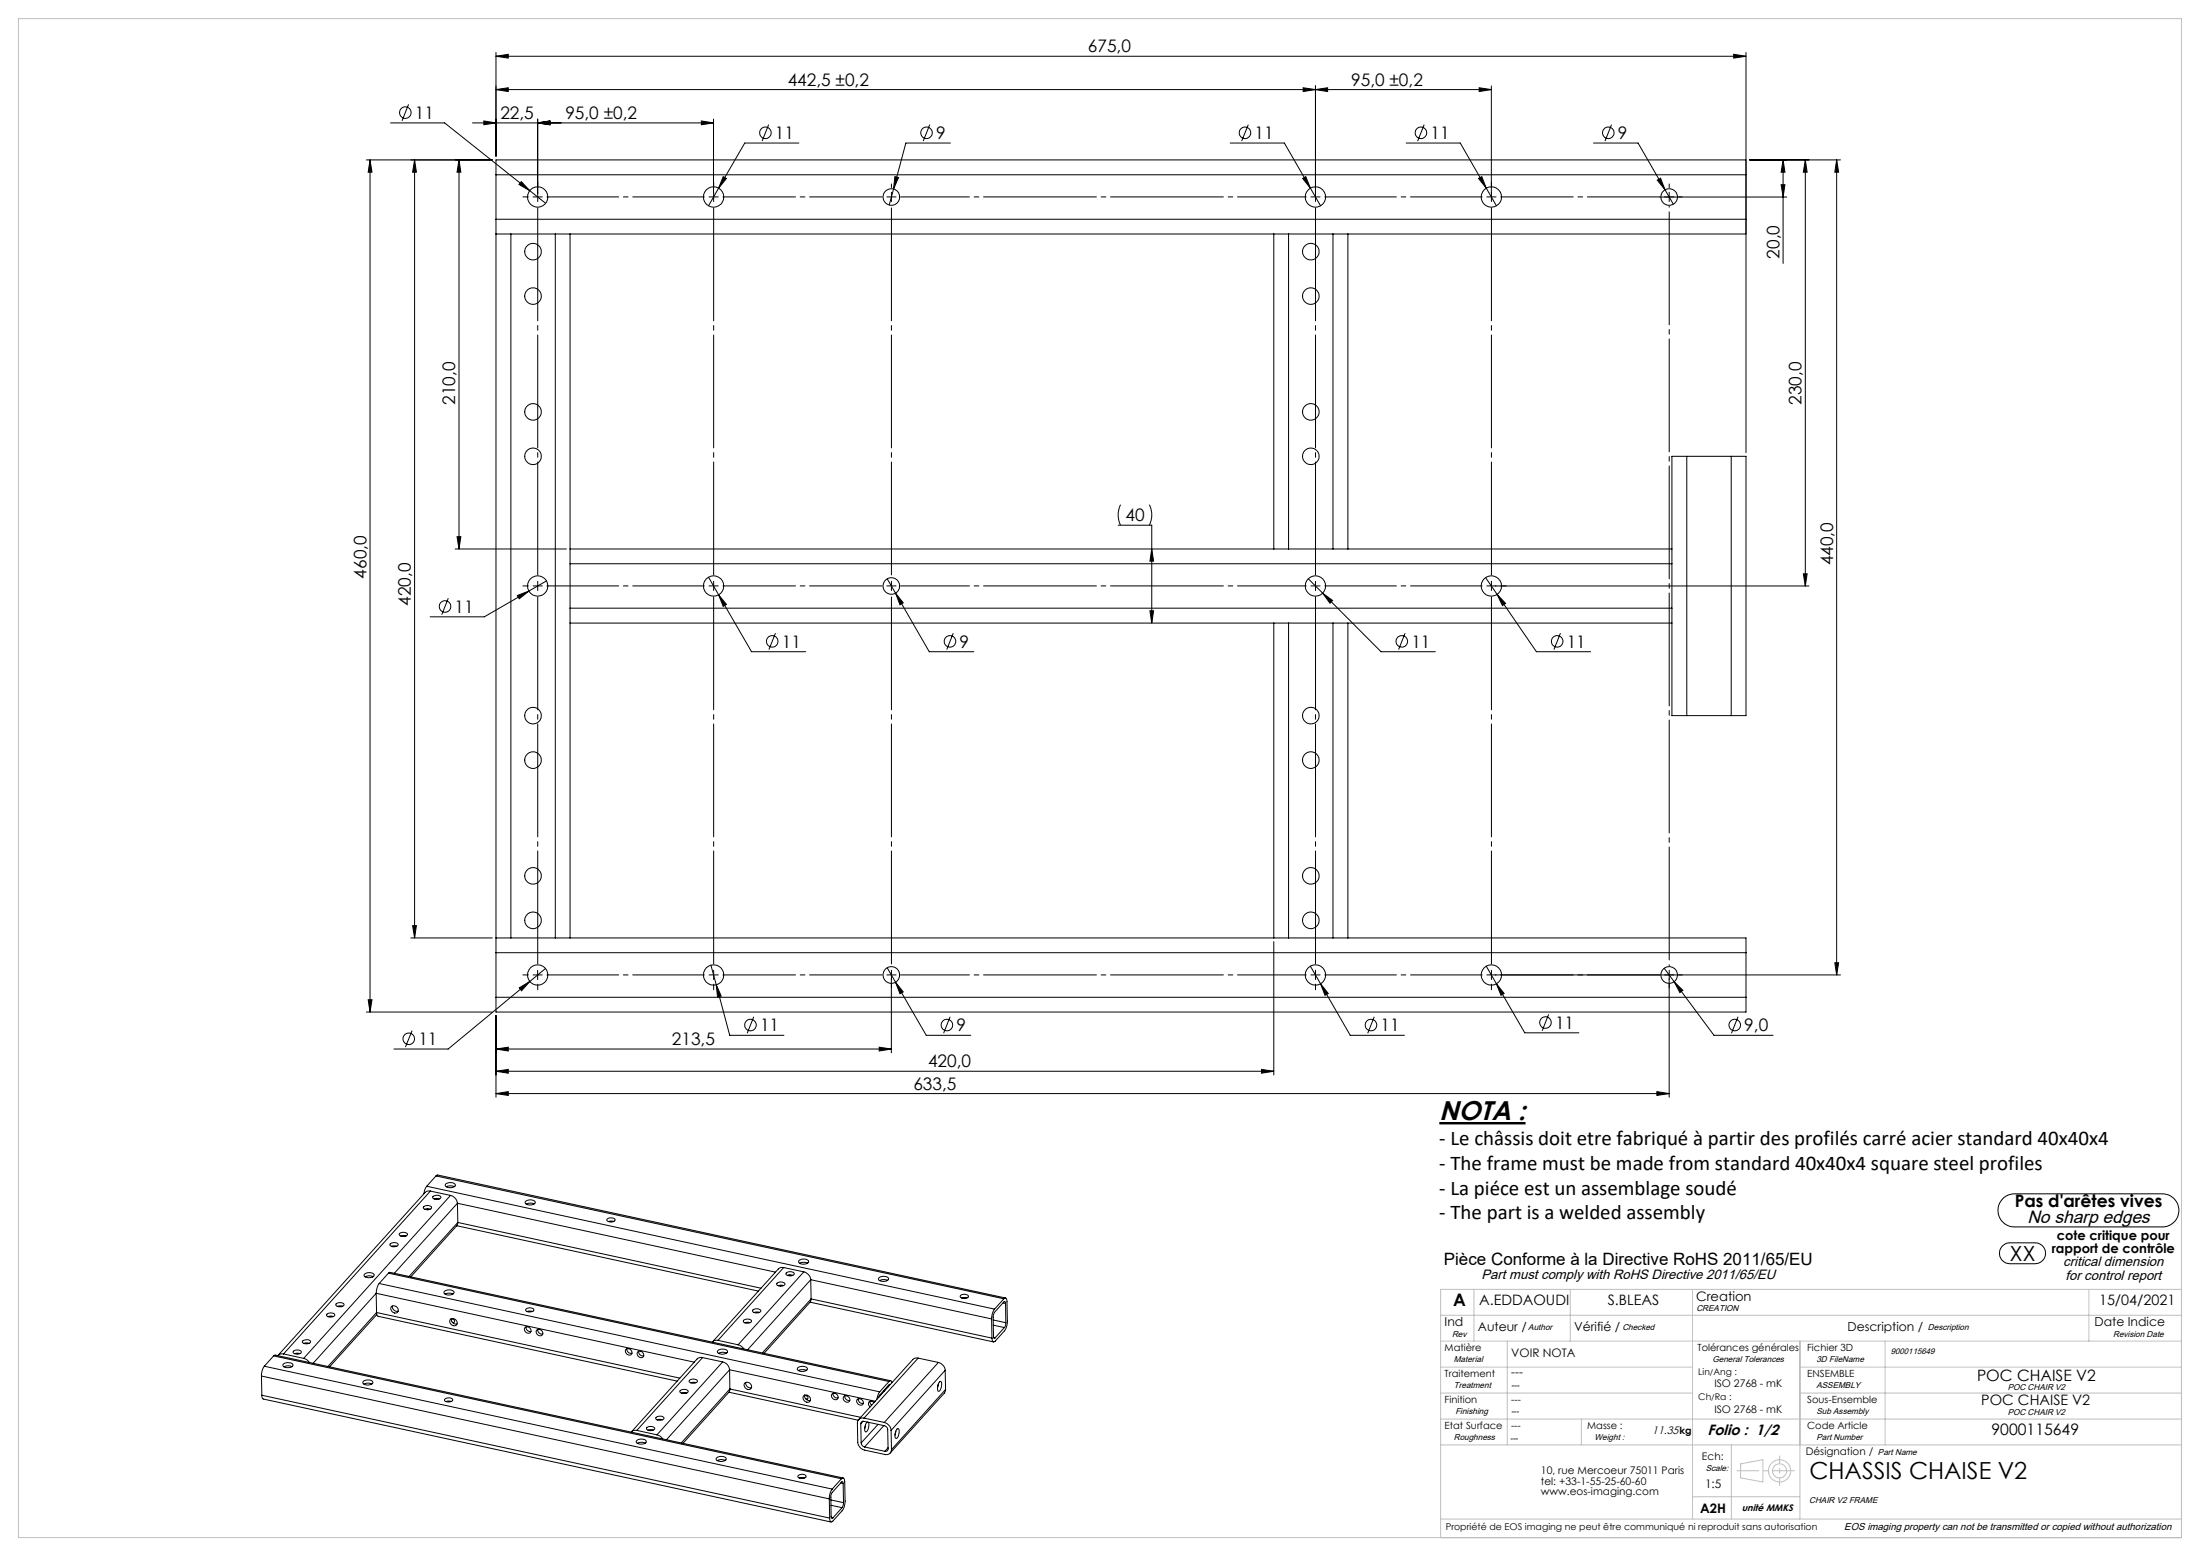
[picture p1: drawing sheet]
<svg xmlns="http://www.w3.org/2000/svg" width="594mm" height="420mm" viewBox="0 0 594 420" stroke-linecap="round" stroke-linejoin="round" font-family="sans-serif">
<g fill="none" stroke="#000" stroke-width=".27">
<path d="M133.9 15.2l3.3-.5v1zM133.9 14.2v28M133.9 15.2h337.5M468.1 14.7l3.3 .5-3.3 .5zM471.4 14.2v108M105.4 33.2h14.7l27.2 21.7M110.3 28.2l-1.8 4.4M127.6 33.2h65.1M130.6 32.6l3.3 .6-3.3 .5zM133.9 24.2l3.3-.5v1zM133.9 24.2h268.8M145.2 33.2l3.3-.6v1.1z"/>
<path d="M145.2 32.2v20M189.4 32.6l3.3 .6-3.3 .5zM192.7 32.2v20M207.5 33.6l-1.7 4.5M215.7 38.6h-14.6l-7.1 12.2M251 33.6l-1.7 4.5M256.6 38.6h-12l-4.5 16.7M332.1 38.6h14.7l9.8 16.9M337 33.6l-1.8 4.5M351.9 23.7l3.3 .5-3.3 .5zM355.2 24.2l3.3-.5v1zM355.2 23.2v29"/>
<path d="M379.7 38.6h14.6l9.7 16.9M384.5 33.6l-1.7 4.5M399.4 23.7l3.3 .5-3.3 .5zM402.7 23.2v29M430.2 38.6h12.1l7.2 12.6M435.1 33.6l-1.7 4.5M98.9 43.2h34M99.9 43.2v230M99.9 43.2l.5 3.3h-1zM111.9 43.2l.5 3.3h-1zM111.9 43.2v210M123.9 43.2l.5 3.3h-1z"/>
<path d="M123.9 43.2v105M133.9 59.2v4M133.9 59.2h337.5v4h-107.5M133.9 43.2h337.5v4h-337.5zM133.9 47.2v12M140.8 49l2.2 2.5-2.9-1.7zM194 50.8l-2.7 4.7M195.3 47.7l.8 .5-2.1 2.6zM241.6 47.7l1 .2-1.3 3.1zM351.7 48.2l.9-.5 1.2 3.1zM399.2 48.2l.9-.5 1.2 3.1zM447.5 48.6l.8-.5 1.2 3.1z"/>
<path d="M448.2 53.2h34.2M449.5 51.2l2.3 3.9M472.4 43.2h24.5M480.9 49.9h1l-.5 3.3zM481.4 43.2l.5 3.3h-1zM481.4 43.2v27.9M487.4 43.2l.5 3.3h-1zM487.4 43.2v115M495.9 43.2l.5 3.3h-1zM495.9 43.2v220M133.9 63.2h4M133.9 63.2v190"/>
<path d="M137.9 63.2h12M137.9 63.2v190M149.9 63.2h4M149.9 63.2v190M153.9 63.2h190M153.9 63.2v85M343.9 63.2h4M343.9 63.2v85M347.9 63.2h12M347.9 63.2v85M359.9 63.2h4M359.9 63.2v85"/>
<path d="M363.9 63.2v85M302.5 136.2a6.4 6.4 0 0 0 0 5.6M310.3 136.2a6.1 6.1 0 0 1 0 5.6M455.4 123.2h-4v25M455.4 123.2v70M455.4 123.2h12M467.4 123.2h4v70h-4M467.4 123.2v70M122.9 148.2h30M123.4 144.9h1l-.5 3.3zM147.6 156.8l-16.8 9.7h-14.7M153.9 148.2v4"/>
<path d="M153.9 148.2h190M153.9 152.2v12M153.9 152.2h297.5M191.3 155.8l2.7 4.8M239.5 156.2l2.3 3.9M301.9 141.8h9.1v26.4M311 148.2l.5 3.3h-1zM343.9 148.2h4M347.9 148.2h12M353.2 156.2l3.9 3.9M359.9 148.2h4M363.9 148.2h87.5"/>
<path d="M401.1 155.9l13.7 20h14.7M403.7 158.2h84.7M451.4 148.2v4M451.4 152.2v12M486.9 154.9h1l-.5 3.3zM121 161.5l-1.7 4.4M139.7 160.7l3.1-1.2-2.6 2.1zM153.9 164.2v4M153.9 168.2v85M153.9 164.2h297.5M153.9 168.2h190M194 160.6l2.1 2.5-.8 .6z"/>
<path d="M194 160.6l8.9 15.3h14.6M209.4 170.9l-1.8 4.4M241.8 160.1l2.1 2.6-.9 .5zM241.8 160.1l9.1 15.8h12M257.4 170.9l-1.8 4.4M310.5 164.9h1l-.5 3.3zM343.9 168.2h4M343.9 168.2v85M347.9 168.2h12M347.9 168.2v85M357.1 160.1l2.7 2-.7 .7zM357.1 160.1l15.8 15.8h14.6"/>
<path d="M359.9 168.2h4M359.9 168.2v85M363.9 168.2h87.5M363.9 168.2v85M379.4 170.9l-1.8 4.4M404.2 160.4l2.3 2.5-.8 .6zM421.3 170.9l-1.7 4.4M451.4 168.2v25h4M451.4 164.2v4M455.4 193.2h12M110.9 253.2h22M111.4 249.9h1l-.5 3.3z"/>
<path d="M133.9 253.2v4M133.9 253.2h4M133.9 257.2v12M133.9 257.2h337.5M137.9 253.2h12M149.9 253.2h4M153.9 253.2h190M343.9 253.2h4M343.9 254.2v36M347.9 253.2h12M359.9 253.2h4M363.9 253.2h107.5v4"/>
<path d="M471.4 257.2v12M495.4 259.9h1l-.5 3.3zM98.9 273.2h34M99.4 269.9h1l-.5 3.3zM111.3 278.2l-1.8 4.4M133.9 269.2v4h337.5v-4M133.9 274.2v22M133.9 269.2h337.5M140.2 266.6l2.9-1.7-2.3 2.5zM143.1 264.9l-22.1 18.3h-14.6M143.9 263.2h2.5M145.2 261.9v2.5"/>
<path d="M147.3 261.4l-4.2 3.5M191.9 260.5l1.5 5.3M193.4 265.8l1.3 3.1-1 .3zM193.4 265.8l3.6 13.7h14.7M203.5 274.4l-1.7 4.5M239.5 261.2l2.3 3.9M240.7 264.2v20M241.8 265.1l2.1 2.6-.9 .5zM241.8 265.1l8.3 14.4h12M256.5 274.4l-1.7 4.5M353.8 260.8l10.8 18.7h14.6M356.6 265.6l2 2.6-.8 .5z"/>
<path d="M371.1 274.4l-1.8 4.5M401.3 260.8l10.4 18h14.6M403.7 263.2h93.2M404 265.6l2.1 2.6-.8 .5zM418.1 273.8l-1.7 4.4M449.3 261.4l2.7 3.6M450.7 264.2v32M452 265l2.4 2.3-.8 .6zM452 265l10.8 14.5h15.9M469.3 274.4l-1.8 4.5M133.9 283.2l3.3-.5v1zM133.9 295.2l3.3-.5v1z"/>
<path d="M133.9 289.2l3.3-.5v1zM133.9 283.2h106.8M133.9 295.2h316.8M133.9 289.2h210M237.4 282.7l3.3 .5-3.3 .5zM340.6 288.7l3.3 .5-3.3 .5zM447.4 294.7l3.3 .5-3.3 .5zM117.7 317.4l.5-.2 153.3 33.2M117.7 317.4l-2.5 2.8M117.7 317.4l153.3 33.2M120.3 319.6a1.89 1.89 0 0 1 2.6 .2 1.68 1.68 0 0 1-2.6 .4zM105.4 335.8a1.64 1.64 0 0 1 2.1 .1 1.3 1.3 0 0 1-2.2 0z"/>
<path d="M107.1 336.4h-1.4M107.9 333a1.59 1.59 0 0 1 2.1 .1 1.34 1.34 0 0 1-2.2 0zM109.6 333.6h-1.4M114.4 325.7a1.55 1.55 0 0 1 2.1 .2 1.27 1.27 0 0 1-2.2 0zM115.2 320.2l-.6 1.1-.2 .9M115.2 320.2l153.3 33.2M115.4 326.3v.2M116.2 326.4h-1.5M116.2 321.5h-.7l-.7 .4-39.7 43.9M116.2 321.5l-39.6 44M116.2 321.5l5.4 1.2M116.9 323a1.35 1.35 0 0 1 2.1 .3 1.38 1.38 0 0 1-2.2-.2z"/>
<path d="M117.2 323.6l.7-.1 .8 .1M117.6 323.5l.8 .2M121.6 322.7a2.48 2.48 0 0 1 1.9 2.1M121.6 322.7l-39.6 44M122.7 320.3a2.59 2.59 0 0 0-2.2 0M123.3 330.9l81.5 17.6M123.5 324.8l.1 5.2M123.5 324.8l85.9 18.6M123.5 324.8l-17 18.9M123.6 330l-.3 .9-12.4 13.7M123.6 330l81.9 17.7M123.6 330l-13.1 14.5"/>
<path d="M141.9 324.3a1.94 1.94 0 0 1 2.6 .2 1.72 1.72 0 0 1-2.7 .1zM144.2 325a2.35 2.35 0 0 0-2.1 0M163.9 329.1a1.7 1.7 0 0 1 2.2 .1 1.3 1.3 0 0 1-2.3 0zM165.7 329.7h-1.4M540.6 336.4l.7-.6 1.1-.3h7.1a2.82 2.82 0 0 1 2.8 2.8 2.82 2.82 0 0 1-2.8 2.8h-6.8a2.83 2.83 0 0 1-2.6-1.6 2.83 2.83 0 0 1 .5-3.1zM540.9 323.4l1.2-.8 1.5-.4h40.2a4.5 4.5 0 0 1 4.5 4.5 4.5 4.5 0 0 1-4.5 4.5h-39.9a4.5 4.5 0 0 1-4.1-2.9 4.5 4.5 0 0 1 1.1-4.9zM88.3 354.7a1.59 1.59 0 0 1 2.1 .1 1.27 1.27 0 0 1-2.2 .1zM90 355.4l-.7-.2-.8 .2M90.8 351.9a1.55 1.55 0 0 1 2.1 .2 1.29 1.29 0 0 1-2.2 0zM92.5 352.6h-1.4M98.4 343.9a1.89 1.89 0 0 1 2.6 .2 1.71 1.71 0 0 1-2.7 .2zM100.7 344.6l-.2 .1"/>
<path d="M100.8 344.6l-1.2-.2-1 .2M101.6 349.1l.1 5.2M101.6 349.1l-17 18.9M101.6 349.1l85.9 18.6M101.7 354.3v.6l.4 .4 80.7 17.5M101.7 354.3l-13.2 14.5M101.7 354.3l81.9 17.7M101.7 354.8l-12.7 14.2M102.4 346.4l-.5 .9-.3 1.8M102.4 346.4l135.1 29.3M104.9 343.7l.4-.3 135.2 29.3M104.9 343.7l135.1 29.2"/>
<path d="M104.9 343.7l-2.5 2.7M105.7 352.6a1.12 1.12 0 0 1 1.5 .3 1.12 1.12 0 0 1-.1 1.5 1.19 1.19 0 0 1-1.3-.4 1.19 1.19 0 0 1-.1-1.4zM105.9 352.5a1.3 1.3 0 0 0 1.6 1.4M120 348.6a1.89 1.89 0 0 1 2.6 .2 1.68 1.68 0 0 1-2.7 .3zM121.6 356.1a1.1 1.1 0 0 1 1.5 .2 1.1 1.1 0 0 1-.1 1.5 1.17 1.17 0 0 1-1.3-.4 1.17 1.17 0 0 1-.1-1.3zM121.8 356h.2a.6 .6 0 0 1 .7 .4 .6 .6 0 0 1-.4 .7M121.8 355.9a1.26 1.26 0 0 0 1.6 1.4M122.1 356.9l.4 .2M122.3 349.3a2.59 2.59 0 0 0-2.1 0M141.8 358.3a.96 .96 0 0 1 1.3 .2 .96 .96 0 0 1-.2 1.4 1.05 1.05 0 0 1-1.1-.5 1.05 1.05 0 0 1 0-1.1zM142 353.4a1.55 1.55 0 0 1 2.1 .1 1.31 1.31 0 0 1-1.9 .5l-.3-.3zM142 358.2a1.13 1.13 0 0 0 1.4 1.2"/>
<path d="M143.8 354h-1.5M145 359a.96 .96 0 0 1 1.3 .2 .96 .96 0 0 1-.2 1.4 1.05 1.05 0 0 1-1.1-.5 1.05 1.05 0 0 1 0-1.1zM145.2 358.8a1.13 1.13 0 0 0 1.3 1.3M200.8 356.4a1.42 1.42 0 0 1 2.1 .3 1.54 1.54 0 0 1-2.2 0zM202.5 357l-1.4 .1M203.3 353.6a1.42 1.42 0 0 1 2.1 .3 1.4 1.4 0 0 1-2.2-.1zM205 354.2l-1.4 .1M209.8 346.4a1.42 1.42 0 0 1 2.1 .3 1.44 1.44 0 0 1-2.2-.1zM210.8 346.9v.3M211.6 347h-1.5M211.6 342.1h-.7l-.8 .4-17.7 19.7M211.6 342.1l-17.7 19.7"/>
<path d="M211.6 342.1l5.4 1.2M212.3 343.6a1.39 1.39 0 0 1 2.2 .3 1.42 1.42 0 0 1-2.3-.1zM212.6 344.3l.8-.2 .7 .2M213 344.2l.8 .1M215.7 340.3a1.89 1.89 0 0 1 2.6 .1 1.68 1.68 0 0 1-2.7 .2zM217 343.3a2.48 2.48 0 0 1 1.9 2.1M217 343.3l-17.7 19.7M218.1 340.9a2.59 2.59 0 0 0-2.2 .1M218.7 351.5l49.6 10.7M218.9 345.4l.1 5.2M218.9 345.4l48.8 10.6M218.9 345.4l-17 18.9"/>
<path d="M219 350.6l-.3 .9-12.4 13.8M219 350.6l48.8 10.6M219 350.6l-13.2 14.6M237.3 344.9a1.89 1.89 0 0 1 2.6 .2 1.71 1.71 0 0 1-2.7 .2zM239.6 345.6a2.41 2.41 0 0 0-2.1 .1M259.3 349.7a1.42 1.42 0 0 1 2.2 .3 1.46 1.46 0 0 1-2.2 0zM261.1 350.3l-1.5 .1M267.7 356l.1 5.2M268.1 356.3l3.5 .7M268.2 357.7l3 .6M268.5 353.4a4.2 4.2 0 0 0-.8 2.6M270.8 351.7l.7 .1"/>
<path d="M271 350.6l.6-.2 .3 .7 .1 5.5a4.5 4.5 0 0 1-.8 2.6l-2.7 2.9-.3 .1-.2-.2-.2-.8M271 350.6l-2.5 2.8M271.2 358.3l-2.5 2.8M271.5 351.8l-.1-.5-.4 .1-2.5 2.8-.2 .6v6.1l.1 .3 .3-.1M271.5 351.8l.1 5.2M271.6 357l-.4 1.3M70.6 371.4l153.3 33.2M70.6 371.4l.1 5.2M70.7 376.6l.1 .8 .3 .2 153.3 33.2M70.7 376.6l153.3 33.2M71.4 368.8a4.5 4.5 0 0 0-.8 2.6M71.4 368.8l153.3 33.1"/>
<path d="M73.9 366l.4-.2 153.3 33.1M73.9 366l-2.5 2.8M73.9 366l153.3 33.2M76.5 368.2a1.99 1.99 0 0 1 2.6 .2 1.74 1.74 0 0 1-2.7 .2zM76.6 365.5h-1.1l-.5 .4M76.6 365.5l5.4 1.2M78.8 368.9a2.22 2.22 0 0 0-2.1 .1M79.2 364.7a1.35 1.35 0 0 1 2.2 .3 1.38 1.38 0 0 1-2.3-.1zM79.6 365.4l.7-.2 .7 .2M81.7 362a1.32 1.32 0 0 1 2.2 .2 1.38 1.38 0 0 1-2.3-.1zM82 366.7l1 .5 .5 .6M83.5 362.6l-.7-.1-.7 .1"/>
<path d="M98.2 372.7a1.6 1.6 0 0 1 2.5 .6 1.83 1.83 0 0 1-2.7 0zM100.4 373.6a2.28 2.28 0 0 0-2.2 0M120.1 377.7a1.32 1.32 0 0 1 2.1 .2 1.54 1.54 0 0 1-2.2 .1zM121.8 378.3l-.7-.1-.7 .1M169 364.2a.97 .97 0 0 1 1.4 .2 .97 .97 0 0 1-.3 1.4 1.08 1.08 0 0 1-1-.5 1.08 1.08 0 0 1-.1-1.1zM169.3 364a1.14 1.14 0 0 0 1.3 1.3M172.2 364.9a.96 .96 0 0 1 1.4 .2 .96 .96 0 0 1-.3 1.3 1.07 1.07 0 0 1-1-.4 1.07 1.07 0 0 1-.1-1.1zM172.4 364.8a1.1 1.1 0 0 0 1.4 1.2M183.7 375.4a1.36 1.36 0 0 1 2.1 .3 1.42 1.42 0 0 1-2.2-.2zM185.4 376l-.7-.1-.7 .1M186.2 372.6a1.42 1.42 0 0 1 2.1 .3 1.42 1.42 0 0 1-2.2-.2zM187.9 373.2l-1.4 .1"/>
<path d="M189.7 366.4h-.7l-.8 .4-17.7 19.7M189.7 366.4l-17.8 19.7M189.7 366.4l5.4 1.2M193.8 364.6a1.89 1.89 0 0 1 2.6 .2 1.74 1.74 0 0 1-2.6 .3zM193.9 361.8l-1.1 .1-.5 .3M193.9 361.8l5.4 1.2M195.1 367.6a2.38 2.38 0 0 1 1.9 2.1M195.1 367.6l-17.7 19.7M196.1 365.2a2.28 2.28 0 0 0-2.1 .1M196.8 375.8l34.9 7.5M197 369.7l.1 5.2M197 369.7l39.3 8.5"/>
<path d="M197 369.7l-17 18.9M197.1 374.9l-.3 .9-12.4 13.8M197.1 374.9l35.3 7.7M197.1 374.9l-13.2 14.6M199.3 363l1 .5 .5 .6M201.2 373.3a1.11 1.11 0 0 1 1.4 .2 1.11 1.11 0 0 1-.1 1.5 1.17 1.17 0 0 1-1.3-.4 1.17 1.17 0 0 1 0-1.3zM201.4 373.2a1.25 1.25 0 0 0 1.5 1.4M215.4 369.2a1.94 1.94 0 0 1 2.6 .2 1.72 1.72 0 0 1-2.7 .2zM217 376.7a1.11 1.11 0 0 1 1.5 .2 1.11 1.11 0 0 1-.1 1.5 1.18 1.18 0 0 1-1.3-.3 1.18 1.18 0 0 1-.1-1.4zM217.5 377.5l.4 .2M217.7 369.9l-1.2-.2-.9 .2M217.7 377.8a.6 .6 0 0 0 .4-.8 .6 .6 0 0 0-.9-.3 1.27 1.27 0 0 0 1.6 1.3"/>
<path d="M224.7 376.3a.96 .96 0 0 1 1.3 .2 .96 .96 0 0 1-.2 1.3 1.07 1.07 0 0 1-1-.4 1.07 1.07 0 0 1-.1-1.1zM224.9 376.1a1.13 1.13 0 0 0 1.4 1.2M227.9 376.9a.96 .96 0 0 1 1.3 .2 .96 .96 0 0 1-.2 1.4 1.05 1.05 0 0 1-1.1-.4 1.05 1.05 0 0 1 0-1.2zM228.1 376.8a1.13 1.13 0 0 0 1.3 1.2M231.5 377.7a.97 .97 0 0 1 1.3 .2 .97 .97 0 0 1-.2 1.4 1.08 1.08 0 0 1-1-.5 1.08 1.08 0 0 1-.1-1.1zM231.7 377.6a1.13 1.13 0 0 0 1.4 1.2M234.9 378.3l.1 .6 .3 .4M236 378.6a.82 .82 0 0 0-1.4-.2 .82 .82 0 0 0 .3 1.3M237.5 375.7l-.4 .8-.4 1.2M238.5 375.4l.2 .2M239 375l.1 .1M239.6 374.3l.1 .1"/>
<path d="M239.8 374l.2 .1M240 372.9l.5-.2 .3 .5M240 372.9l-2.5 2.8M240.4 373.7l-.3 .1-2.6 2.8-.3 .6M247.9 366.6h-.7l-.7 .4-14.7 16.2M247.9 366.6l5.5 1.2M247.9 366.6l-14.6 16.2M253.4 367.8a2.5 2.5 0 0 1 1.8 2.1M253.4 373.6l-.3 1.1M253.4 367.8l-14.6 16.1M253.7 373l.3-.1a2.09 2.09 0 0 1-.6 2.6 2.09 2.09 0 0 1 .3-2.5zM255.2 369.9l-14.6 16.2"/>
<path d="M255.2 369.9l.1 5.2M255.3 375.1l-.3 .9-14.7 16.2M255.3 375.1l-14.6 16.2M268.3 361.1h.4M171.9 388.8a1.95 1.95 0 0 1 2.6 .3 1.74 1.74 0 0 1-2.7 .1zM171.9 386.1l-1 .1-.5 .4M171.9 386.1l5.5 1.2M174.2 389.6a2.28 2.28 0 0 0-2.1 0M174.6 385.4a1.39 1.39 0 0 1 2.2 .3 1.5 1.5 0 0 1-2.2 0zM174.9 386l.8-.1 .7 .1M177.1 382.6a1.36 1.36 0 0 1 2.2 .3 1.54 1.54 0 0 1-2.2 0zM177.4 387.3l1 .5 .5 .6"/>
<path d="M178.9 383.2l-.7-.1-.8 .2M193.5 393.5a1.89 1.89 0 0 1 2.6 .2 1.68 1.68 0 0 1-2.7 .2zM195.8 394.2a2.28 2.28 0 0 0-2.2 0M215.5 398.3a1.32 1.32 0 0 1 2.1 .3 1.38 1.38 0 0 1-2.2-.2zM217.2 398.9l-.7-.1-.7 .2M227.2 399.2l.5-.3 .3 .5 .2 5.7a4 4 0 0 1-.8 2.7l-2.7 2.9-.3 .1-.2-.2-.2-.8M227.2 399.2l-2.5 2.7M232.4 384.3a.66 .66 0 0 1 .9-.6l5.5 1.1a1.2 1.2 0 0 1 .9 1.1l.1 5.2a.66 .66 0 0 1-.9 .6M232.4 384.3l.1 5.2M232.5 389.5a1.29 1.29 0 0 0 .9 1.1M233 383.6l-.6 .7M233.3 382.8a1.4 1.4 0 0 0-1.8 1.3l.1 5.2a2.38 2.38 0 0 0 1.9 2.1l5.4 1.2a1.36 1.36 0 0 0 1.8-1.3"/>
<path d="M233.3 382.8l5.5 1.1M233.4 390.6l5.5 1.1M233.7 384.5l-.2 1.1M234.2 383.8a2.32 2.32 0 0 0-.4 2.7 2.23 2.23 0 0 0 .6-2.6M237.1 384.5l-4.6 5M238.7 384.8l-5.3 5.8M238.8 383.9a2.49 2.49 0 0 1 1.8 2.2M239.8 390.8l-.9 .9M240.6 386.1l.1 5.2M241.9 386.3l-.2 1.1M242.2 385.7l.3-.1a2.05 2.05 0 0 1-.4 2.6l-.2 .1a2.24 2.24 0 0 1 .3-2.6zM223.9 404.6l.1 5.2"/>
<path d="M224.3 404.9l3.5 .7M224.4 406.3l3 .6M224.5 409.6l.4 .1M224.7 401.9a4.5 4.5 0 0 0-.8 2.7M227 400.3l.6 .1M227.4 406.9l-2.5 2.8M227.6 400.4v-.4h-.3l-2.8 3-.1 .6v5.7l.1 .5 .4-.1M227.6 400.4l.2 5.2M227.8 405.6l-.4 1.3"/>
<circle cx="109.4" cy="30.4" r="1.55"/>
<circle cx="206.7" cy="35.9" r="1.55"/>
<circle cx="250.2" cy="35.9" r="1.55"/>
<circle cx="336.2" cy="35.9" r="1.55"/>
<circle cx="383.6" cy="35.9" r="1.55"/>
<circle cx="434.2" cy="35.9" r="1.55"/>
<circle cx="145.2" cy="53.2" r="2.75"/>
<circle cx="192.7" cy="53.2" r="2.74"/>
<circle cx="240.7" cy="53.2" r="2.25"/>
<circle cx="355.2" cy="53.2" r="2.75"/>
<circle cx="402.7" cy="53.2" r="2.75"/>
<circle cx="450.7" cy="53.2" r="2.25"/>
<circle cx="143.9" cy="67.9" r="2.24"/>
<circle cx="143.9" cy="79.9" r="2.24"/>
<circle cx="353.9" cy="67.9" r="2.24"/>
<circle cx="353.9" cy="79.9" r="2.24"/>
<circle cx="143.9" cy="111.2" r="2.24"/>
<circle cx="353.9" cy="111.2" r="2.24"/>
<circle cx="143.9" cy="123.2" r="2.24"/>
<circle cx="353.9" cy="123.2" r="2.24"/>
<circle cx="145.2" cy="158.2" r="2.75"/>
<circle cx="192.7" cy="158.2" r="2.74"/>
<circle cx="240.7" cy="158.2" r="2.25"/>
<circle cx="355.2" cy="158.2" r="2.75"/>
<circle cx="402.7" cy="158.2" r="2.75"/>
<circle cx="120.2" cy="163.7" r="1.55"/>
<circle cx="208.5" cy="173.1" r="1.55"/>
<circle cx="256.5" cy="173.1" r="1.55"/>
<circle cx="378.5" cy="173.1" r="1.55"/>
<circle cx="420.4" cy="173.1" r="1.55"/>
<circle cx="143.9" cy="193.2" r="2.24"/>
<circle cx="353.9" cy="193.2" r="2.24"/>
<circle cx="143.9" cy="205.2" r="2.25"/>
<circle cx="353.9" cy="205.2" r="2.25"/>
<circle cx="143.9" cy="236.4" r="2.24"/>
<circle cx="353.9" cy="236.4" r="2.24"/>
<circle cx="143.9" cy="248.4" r="2.25"/>
<circle cx="353.9" cy="248.4" r="2.25"/>
<circle cx="145.2" cy="263.2" r="2.75"/>
<circle cx="192.7" cy="263.2" r="2.74"/>
<circle cx="202.6" cy="276.7" r="1.56"/>
<circle cx="240.7" cy="263.2" r="2.26"/>
<circle cx="255.7" cy="276.7" r="1.56"/>
<circle cx="355.2" cy="263.2" r="2.75"/>
<circle cx="370.2" cy="276.7" r="1.56"/>
<circle cx="402.7" cy="263.2" r="2.75"/>
<circle cx="417.3" cy="276" r="1.56"/>
<circle cx="450.7" cy="263.2" r="2.26"/>
<circle cx="468.4" cy="276.7" r="1.56"/>
<circle cx="110.4" cy="280.4" r="1.55"/>
</g>
<path d="M388.6 303.2h23.3" fill="none" stroke="#000" stroke-width=".66" stroke-linecap="butt"/>
<g fill="none" stroke="#c0c0c0" stroke-width=".27">
<path d="M5 5h584v410h-584zM389 355h200M398 348v14M424 348v14M457 348v62M564 348v14M589 348h-200v67M389 376h68M389 369h68M389 362h200M407 362v28M486 362v48"/>
<path d="M486 376h103M486 369h103M509 362v28M389 390h200M389 383h200M427 383v7M467.5 390v20M470 395.1l6-1.1v6l-6-1.1zM389 410h200M457 404h29"/>
<circle cx="480.5" cy="397" r="1.9"/>
<circle cx="480.5" cy="397" r="3"/>
</g>
<g fill="none" stroke="#000" stroke-width=".27" stroke-dasharray="30.5 1.3 1.3 1.3">
<path d="M142.7 53.2h-1.5M145.2 53.2v-1.3M145.2 53.2h-1.3M145.2 53.2v1.2M145.2 53.2h1.2M145.2 50.7v-1.5M192.7 53.2v-1.3M192.7 53.2h-1.3M192.7 53.2v1.2M192.7 53.2h1.2M192.7 50.7v-1.5M240.7 53.2v-1.3"/>
<path d="M240.7 53.2h-1.3M240.7 53.2v1.2M240.7 53.2h1.2M240.7 50.7v-1M355.2 53.2v-1.3M355.2 53.2h-1.3M355.2 53.2v1.2M355.2 53.2h1.2M355.2 50.7v-1.5M402.7 53.2v-1.3M402.7 53.2h-1.3M402.7 53.2v1.2"/>
<path d="M402.7 53.2h1.2M402.7 50.7v-1.5M450.7 53.2v-1.3M450.7 53.2h-1.3M450.7 53.2v1.2M450.7 53.2h1.2M450.7 50.7v-1M453.2 53.2h1M142.7 158.2h-1.5M145.2 158.2v-1.3M145.2 158.2h-1.3M145.2 158.2v1.2"/>
<path d="M145.2 158.2h1.2M192.7 158.2v-1.3M192.7 158.2h-1.3M192.7 158.2v1.2M192.7 158.2h1.2M240.7 158.2v-1.3M240.7 158.2h-1.3M240.7 158.2v1.2M240.7 158.2h1.2M355.2 158.2v-1.3M355.2 158.2h-1.3M355.2 158.2v1.2"/>
<path d="M355.2 158.2h1.2M402.7 158.2v-1.3M402.7 158.2h-1.3M402.7 158.2v1.2M402.7 158.2h1.2M405.2 158.2h1.5M142.7 263.2h-1.5M145.2 265.7v1.5M192.7 263.2v-1.3M192.7 263.2h-1.3M192.7 263.2v1.2M192.7 263.2h1.2"/>
<path d="M192.7 265.7v1.5M240.7 263.2v-1.3M240.7 263.2h-1.3M240.7 263.2v1.2M240.7 263.2h1.2M240.7 265.7v1M355.2 263.2v-1.3M355.2 263.2h-1.3M355.2 263.2v1.2M355.2 263.2h1.2M355.2 265.7v1.5M402.7 263.2v-1.3"/>
<path d="M402.7 263.2h-1.3M402.7 263.2v1.2M402.7 263.2h1.2M402.7 265.7v1.5M450.7 263.2v-1.3M450.7 263.2h-1.3M450.7 263.2v1.2M450.7 263.2h1.2M450.7 265.7v1M453.2 263.2h1"/>
</g>
<path d="M147.7 53.2h42.5M357.7 53.2h42.5M147.7 158.2h42.5M357.7 158.2h42.5M147.7 263.2h42.5M357.7 263.2h42.5" fill="none" stroke="#000" stroke-width=".27" stroke-dasharray="30.5 1.3 1.3 1.3" stroke-dashoffset="11.1"/>
<path d="M195.2 53.2h43M405.2 53.2h43M195.2 158.2h43M195.2 263.2h43M405.2 263.2h43" fill="none" stroke="#000" stroke-width=".27" stroke-dasharray="30.5 1.3 1.3 1.3" stroke-dashoffset="10.9"/>
<path d="M243.2 53.2h109.5M243.2 158.2h109.5M243.2 263.2h109.5" fill="none" stroke="#000" stroke-width=".27" stroke-dasharray="30.5 1.3 1.3 1.3" stroke-dashoffset="11.9"/>
<path d="M145.2 155.7v-100M192.7 155.7v-100M240.7 155.7v-100M355.2 155.7v-100M402.7 155.7v-100M145.2 260.7v-100M192.7 260.7v-100M240.7 260.7v-100M355.2 260.7v-100M402.7 260.7v-100" fill="none" stroke="#000" stroke-width=".27" stroke-dasharray="30.5 1.3 1.3 1.3" stroke-dashoffset="-.5"/>
<path d="M450.7 260.7v-205" fill="none" stroke="#000" stroke-width=".27" stroke-dasharray="30.5 1.3 1.3 1.3" stroke-dashoffset="-1.5"/>
<path d="M484.5 397h-15.5" fill="none" stroke="#c0c0c0" stroke-width=".27" stroke-dasharray="30.5 1.3 1.3 1.3" stroke-dashoffset="24.6"/>
<path d="M480.5 393v8" fill="none" stroke="#c0c0c0" stroke-width=".27" stroke-dasharray="30.5 1.3 1.3 1.3" stroke-dashoffset="28.4"/>
<g fill="#000">
<path d="M468.1 14.7l3.3 .5-3.3 .5zM133.9 15.2l3.3-.5v1z"/>
<path d="M130.6 32.6l3.3 .6-3.3 .5zM145.2 33.2l3.3-.6v1.1zM145.2 33.2l3.3-.6v1.1zM189.4 32.6l3.3 .6-3.3 .5zM133.9 24.2l3.3-.5v1zM351.9 23.7l3.3 .5-3.3 .5zM355.2 24.2l3.3-.5v1zM399.4 23.7l3.3 .5-3.3 .5zM133.9 283.2l3.3-.5v1zM237.4 282.7l3.3 .5-3.3 .5zM133.9 295.2l3.3-.5v1zM447.4 294.7l3.3 .5-3.3 .5zM452 265l1.6 2.9 .8-.6zM356.6 265.6l1.2 3.1 .8-.5zM133.9 289.2l3.3-.5v1zM340.6 288.7l3.3 .5-3.3 .5zM310.5 164.9h1l-.5 3.3zM311 148.2l.5 3.3h-1zM140.8 49l-.7 .8 2.9 1.7zM195.3 47.7l-1.3 3.1 2.1-2.6zM241.6 47.7l-.3 3.3 1.3-3.1zM351.7 48.2l2.1 2.6-1.2-3.1zM399.2 48.2l2.1 2.6-1.2-3.1zM447.5 48.6l2 2.6-1.2-3.1zM139.7 160.7l.5 .9 2.6-2.1zM194 160.6l1.3 3.1 .8-.6zM241.8 160.1l1.2 3.1 .9-.5zM357.1 160.1l2 2.7 .7-.7zM404.2 160.4l1.5 3.1 .8-.6zM140.2 266.6l.6 .8 2.3-2.5zM193.4 265.8l.3 3.4 1-.3zM241.8 265.1l1.2 3.1 .9-.5zM404 265.6l1.3 3.1 .8-.5z"/>
<path d="M481.4 43.2l.5 3.3h-1zM480.9 49.9h1l-.5 3.3zM487.4 43.2l.5 3.3h-1zM486.9 154.9h1l-.5 3.3zM495.9 43.2l.5 3.3h-1zM495.4 259.9h1l-.5 3.3zM123.9 43.2l.5 3.3h-1zM123.4 144.9h1l-.5 3.3zM111.9 43.2l.5 3.3h-1zM111.4 249.9h1l-.5 3.3z"/>
<path d="M99.4 269.9h1l-.5 3.3zM99.9 43.2l.5 3.3h-1z"/>
</g>
<text font-size="7.3" x="388.6" y="302.4">NOTA :</text>
<text font-size="6.3" x="488.6" y="399.3">CHASSIS CHAISE V2</text>
<g font-size="5.6">
<text x="388.6" y="309.2">- Le châssis doit etre fabriqué à partir des profilés carré acier standard 40x40x4</text>
<text x="388.6" y="315.8">- The frame must be made from standard 40x40x4 square steel profiles</text>
<text x="388.6" y="322.5">- La piéce est un assemblage soudé</text>
<text x="388.6" y="329.1">- The part is a welded assembly</text>
<text x="542.7" y="340.3">XX</text>
</g>
<text font-size="4.8" x="547.4" y="330.1">No sharp edges</text>
<g font-size="4.7">
<text x="293.7" y="14.1">675,0</text>
<text x="212.7" y="23.2">442,5 ±0,2</text>
<text x="364.8" y="23.2">95,0 ±0,2</text>
<text x="112" y="32.1">11</text>
<text x="135.1" y="32.1">22,5</text>
<text x="152.7" y="32.1">95,0 ±0,2</text>
<text x="209.2" y="37.5">11</text>
<text x="252.7" y="37.5">9</text>
<text x="338.7" y="37.5">11</text>
<text x="386.2" y="37.5">11</text>
<text x="436.8" y="37.5">9</text>
<text x="480.4" y="69.8" transform="rotate(-90 480.4 69.8)">20,0</text>
<text x="122.9" y="109.3" transform="rotate(-90 122.9 109.3)">210,0</text>
<text x="486.4" y="109.3" transform="rotate(-90 486.4 109.3)">230,0</text>
<text x="303.9" y="140.7">40</text>
<text x="494.9" y="152.6" transform="rotate(-90 494.9 152.6)">440,0</text>
<text x="98.9" y="156.2" transform="rotate(-90 98.9 156.2)">460,0</text>
<text x="110.9" y="163.5" transform="rotate(-90 110.9 163.5)">420,0</text>
<text x="122.7" y="165.4">11</text>
<text x="211.1" y="174.8">11</text>
<text x="259.1" y="174.8">9</text>
<text x="381.1" y="174.8">11</text>
<text x="423" y="174.8">11</text>
<text x="205.2" y="278.4">11</text>
<text x="258.3" y="278.4">9</text>
<text x="372.8" y="278.4">11</text>
<text x="419.9" y="277.7">11</text>
<text x="471" y="278.4">9,0</text>
<text x="113" y="282.1">11</text>
<text x="181.4" y="282.1">213,5</text>
<text x="250.6" y="288.1">420,0</text>
<text x="246.6" y="294.1">633,5</text>
<text x="544" y="325.7">Pas d'arêtes vives</text>
<text x="392.3" y="352.5">A</text>
</g>
<text font-size="4.6" x="389.9" y="341.5">Pièce Conforme à la Directive RoHS 2011/65/EU</text>
<text font-size="4.3" x="537.7" y="387.5">9000115649</text>
<text font-size="4.2" x="533.8" y="372.7">POC CHAISE V2</text>
<text font-size="4" x="461" y="387.3">Folio : 1/2</text>
<g font-size="3.9">
<text x="399.4" y="352.3">A.EDDAOUDI</text>
<text x="434.1" y="352.3">S.BLEAS</text>
<text x="566.7" y="352.3">15/04/2021</text>
<text x="535" y="379.2">POC CHAISE V2</text>
</g>
<g font-size="3.7">
<text x="557.1" y="341.8">critical dimension</text>
<text x="400" y="345.3">Part must comply with RoHS Directive 2011/65/EU</text>
<text x="557.7" y="345.4">for control report</text>
</g>
<g font-size="3.5">
<text x="555.4" y="334.8">cote critique pour</text>
<text x="554" y="338.3">rapport de contrôle</text>
<text x="457.9" y="351.1">Creation</text>
<text x="459.1" y="408.3">A2H</text>
</g>
<g font-size="3.3">
<text x="390" y="358">Ind</text>
<text x="399" y="359.3">Auteur /</text>
<text x="425" y="359.3">Vérifié /</text>
<text x="498.9" y="359.3">Description /</text>
<text x="565.5" y="358">Date Indice</text>
</g>
<g font-size="3.2">
<text x="408" y="366.2">VOIR NOTA</text>
<text x="408.1" y="371.5">---</text>
<text x="460.4" y="401.7">1:5</text>
</g>
<text font-size="2.9" x="446.1" y="387.2">11.35kg</text>
<g font-size="2.8">
<text x="462.9" y="374.4">ISO 2768 - mK</text>
<text x="408" y="378.6">---</text>
<text x="462.9" y="381.3">ISO 2768 - mK</text>
<text x="408" y="385.7">---</text>
<text x="459.5" y="394.1">Ech:</text>
<text x="487.5" y="392.7">Désignation /</text>
<text x="416" y="398">10, rue Mercoeur 75011 Paris</text>
<text x="416" y="400.8">tel: +33-1-55-25-60-60</text>
<text x="416" y="403.6">www.eos-imaging.com</text>
</g>
<g font-size="2.7">
<text x="390" y="364.7">Matière</text>
<text x="458.3" y="364.7">Tolérances générales</text>
<text x="487.9" y="364.7">Fichier 3D</text>
<text x="390" y="371.6">Traitement</text>
<text x="487.9" y="371.6">ENSEMBLE</text>
<text x="390" y="378.6">Finition</text>
<text x="487.9" y="378.6">Sous-Ensemble</text>
<text x="390" y="385.7">Etat Surface</text>
<text x="428.5" y="385.7">Masse :</text>
<text x="487.9" y="385.7">Code Article</text>
<text x="497.9" y="412.9">EOS imaging property can not be transmitted or copied without authorization</text>
</g>
<text font-size="2.6" x="470.3" y="407.9">unité MMKS</text>
<g font-size="2.5">
<text x="458.5" y="371">Lin Ang :</text>
<text x="458.5" y="377.9">Ch Ra :</text>
<text x="390.4" y="412.9">Propriété de EOS imaging ne peut être communiqué ni reproduit sans autorisation</text>
</g>
<g font-size="2.3">
<text x="458" y="353.8">CREATION</text>
<text x="412.6" y="359.1">Author</text>
<text x="438" y="359.1">Checked</text>
<text x="520.5" y="359.1">Description</text>
<text x="392" y="360.8">Rev</text>
<text x="570.5" y="360.8">Revision Date</text>
<text x="392.5" y="367.8">Material</text>
<text x="462.4" y="367.8">General Tolerances</text>
<text x="490.4" y="367.8">3D FileName</text>
<text x="392.5" y="374.8">Treatment</text>
<text x="408" y="374.8">---</text>
<text x="490.4" y="374.8">ASSEMBLY</text>
<text x="542.1" y="375.1">POC CHAIR V2</text>
<text x="392.9" y="381.8">Finishing</text>
<text x="408" y="381.6">---</text>
<text x="490.4" y="381.8">Sub Assembly</text>
<text x="542.1" y="381.9">POC CHAIR V2</text>
<text x="392.5" y="388.8">Roughness</text>
<text x="407.8" y="389.1">---</text>
<text x="430.5" y="388.8">Weight :</text>
<text x="490.4" y="388.8">Part Number</text>
<text x="507" y="392.8">Part Name</text>
<text x="460.5" y="397">Scale:</text>
<text x="488.5" y="405.7">CHAIR V2 FRAME</text>
</g>
<text font-size="2.2" x="510.5" y="365.5">9000115649</text>
<g font-size="2.1">
<text x="461.7" y="371">/</text>
<text x="462.1" y="377.9">/</text>
</g>
</svg>
